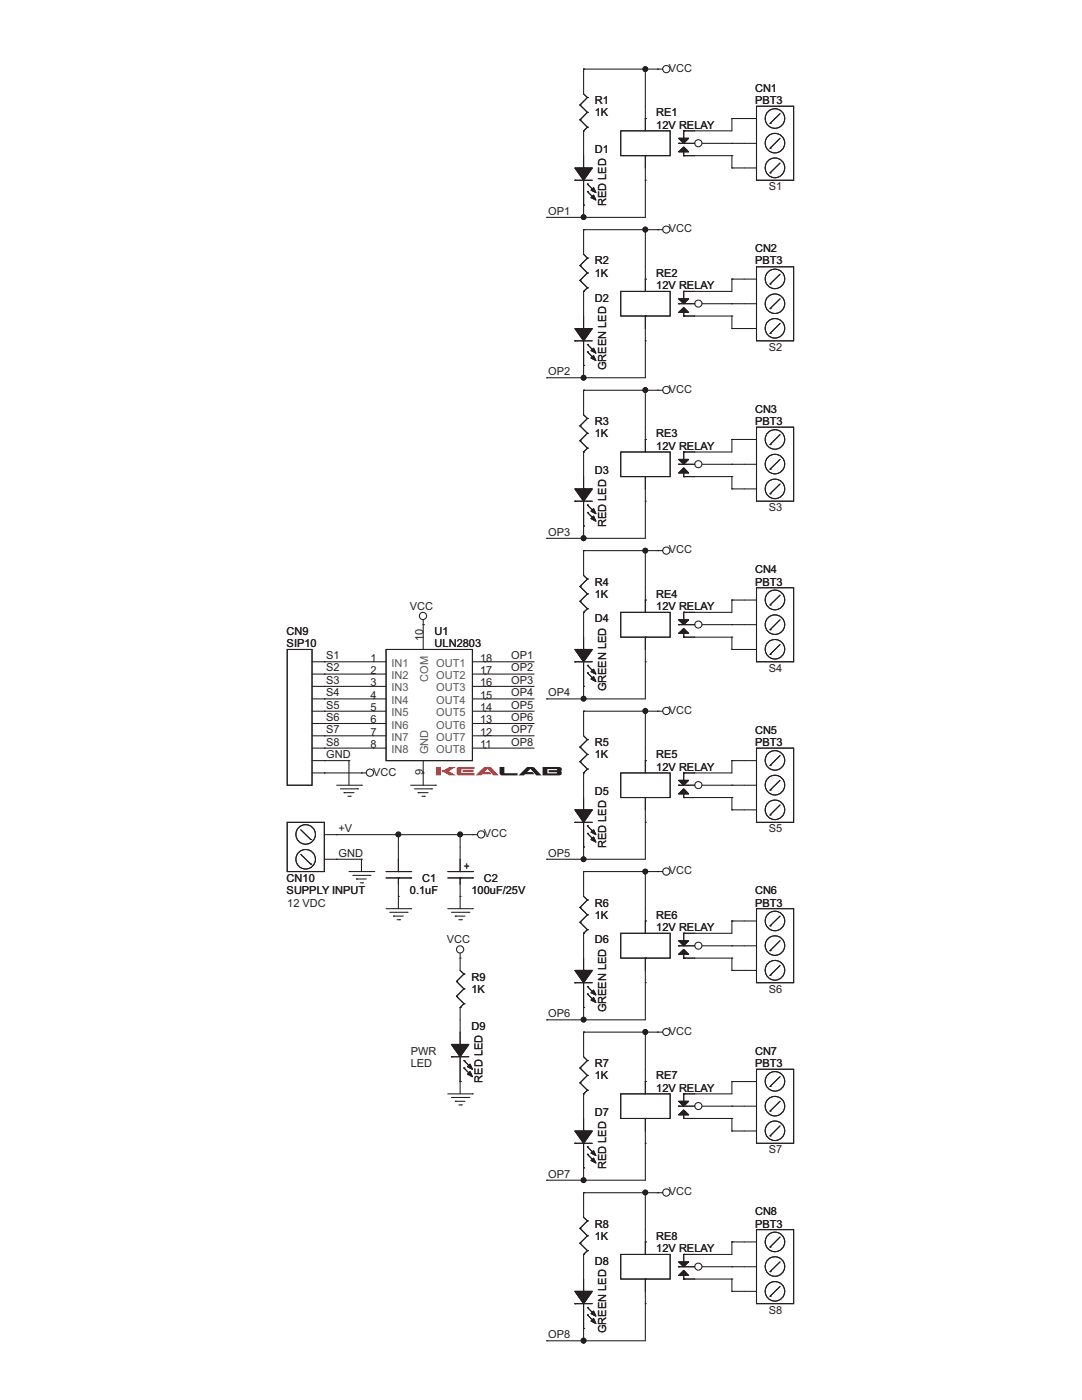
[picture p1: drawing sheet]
<svg xmlns="http://www.w3.org/2000/svg" width="216mm" height="279mm" viewBox="0 0 216 279" stroke-linecap="round" stroke-linejoin="round" font-family="sans-serif">
<g fill="none" stroke="#231f20" stroke-width=".21">
<path d="M116.4 13.8h.1M128.8 13.8h.1M128.8 13.8v7.4M131.2 13.8h.1M132.2 13.8h-15.8v2.5M128.8 36h.1M128.8 36v7.4h-19.7M146 31.1h.1M146 28.6h.1M146 23.7h.1M146 33.5h.1M146 31.1v2.4h2.5"/>
<path d="M146 28.6h2.5M148.5 23.7h-2.5v2.4M109.1 43.4h.1M116.4 43.4h.1M116.4 45.8h.1M128.8 45.8h.1M128.8 45.8v7.4M131.2 45.8h.1M132.2 45.8h-15.8v2.5M146 55.7h.1M148.5 55.7h-2.5v2.5M109.1 75.4h.1"/>
<path d="M116.4 75.4h.1M116.4 77.9h.1M128.8 68h.1M128.8 77.9h.1M128.8 68v7.4h-19.7M128.8 77.9v7.4M131.2 77.9h.1M132.2 77.9h-15.8v2.4M146 63.1h.1M146 60.6h.1M146 65.6h.1M146 63.1v2.5h2.5"/>
<path d="M146 60.6h2.5M146 95.1h.1M146 92.7h.1M146 87.7h.1M146 97.6h.1M146 95.1v2.5h2.5M146 92.7h2.5M148.5 87.7h-2.5v2.5M109.1 107.4h.1M115.7 117h.1M116.4 107.4h.1M116.4 109.9h.1"/>
<path d="M117.2 115.6h.1M117.2 118.5h.1M128.8 100h.1M128.8 109.9h.1M128.8 100v7.4h-19.7M128.8 109.9v7.4M131.2 109.9h.1M132.2 109.9h-15.8v4.9l.8 .8-1.5 1.4 1.5 1.5-1.5 1.5 1.5 1.5-.8 .7v7.4M146 119.8h.1M148.5 119.8h-2.5v2.4M64.7 132.1h.1M64.7 134.5h.1"/>
<path d="M64.7 137h.1M64.7 139.5h.1M64.7 132.1h9.9M64.7 134.5h9.9M64.7 137h9.9M64.7 139.5h9.9M84.4 124.7h.1M84.4 123.7v3.5M96.8 132.1h.1M96.8 134.5h.1M96.8 137h.1M96.8 139.5h.1"/>
<path d="M96.8 132.1h9.8M96.8 134.5h9.8M96.8 137h9.8M96.8 139.5h9.8M109.1 139.5h.1M114.7 132.1h.1M114.7 132.1h3.5M115.7 120h.1M116.4 139.5h.1M116.4 129.6h.1M116.4 137h.1M116.4 122.2h.1"/>
<path d="M116.4 132.1v7.4M117.2 132.8h.1M117.2 134.3h.1M117.2 121.5h.1M117.2 132.8l1.5 1.5M117.2 134.3l1.5 1.5M128.8 132.1h.1M128.8 132.1v7.4h-19.7M146 127.2h.1M146 124.7h.1M146 129.6h.1M146 127.2v2.4h2.5"/>
<path d="M146 124.7h2.5M64.7 146.8h.1M64.7 141.9h.1M64.7 144.4h.1M64.7 149.3h.1M64.7 151.8h.1M64.7 154.3h.1M64.7 146.8h9.9M64.7 141.9h9.9M64.7 144.4h9.9M64.7 149.3h9.9M64.7 151.8h4.9v4.9"/>
<path d="M64.7 154.3h8.4M67.2 156.7h4.9M67.9 157.4h3.5M68.7 158.2h.1M68.7 158.2h1.9M69.4 158.9h.5M69.6 151.8h.1M69.9 158.9h.1M71.4 157.4h.1M72.1 156.7h.1M72.1 154.3h.1M81.9 156.7h5"/>
<path d="M82.7 157.4h3.4M83.4 158.2h.1M83.4 158.2h2M84.2 158.9h.5M84.4 154.3h.1M84.4 154.3v2.4M84.7 158.9h.1M86.1 157.4h.1M86.9 156.7h.1M96.8 141.9h.1M96.8 144.4h.1M96.8 146.8h.1"/>
<path d="M96.8 149.3h.1M96.8 146.8h9.8M96.8 141.9h9.8M96.8 144.4h9.8M96.8 149.3h9.8M115.7 149.1h.1M115.7 152h.1M116.4 141.9h.1M116.4 154.3h.1M117.2 147.6h.1M117.2 150.6h.1M117.2 153.5h.1"/>
<path d="M128.8 141.9h.1M128.8 141.9v7.4M131.2 141.9h.1M132.2 141.9h-15.8v4.9l.8 .8-1.5 1.5 1.5 1.5-1.5 1.4 1.5 1.5-.8 .8v7.3M146 159.2h.1M146 156.7h.1M146 151.8h.1M146 159.2v2.4h2.5M146 156.7h2.5M148.5 151.8h-2.5v2.5M67.2 171.5h.1M67.2 166.6h.1"/>
<path d="M67.2 171.5h4.9v2.4M67.2 166.6h28.1M69.6 173.9h5M70.4 174.7h3.4M71.1 175.4h.1M71.1 175.4h2M71.9 176.2h.4M72.1 171.5h.1M72.3 176.2h.1M73.8 174.7h.1M74.6 173.9h.1M79.5 166.6h.1"/>
<path d="M79.5 178.9h.1M79.5 166.6v2.4M79.5 178.9v2.4M91.8 166.6h.1M91.8 178.9h.1M91.8 166.6v2.4M91.8 178.9v2.4M94.3 166.6h.1M109.1 171.5h.1M114.7 164.1h.1M114.7 164.1h3.5M116.4 173.9h.1"/>
<path d="M116.4 171.5h.1M116.4 161.6h.1M116.4 169h.1M116.4 164.1v7.4M117.2 164.8h.1M117.2 166.3h.1M117.2 164.8l1.5 1.5M117.2 166.3l1.5 1.5M128.8 164.1h.1M128.8 173.9h.1M128.8 164.1v7.4h-19.7M128.8 173.9v7.4"/>
<path d="M131.2 173.9h.1M132.2 173.9h-15.8v2.5M146 161.6h.1M77 181.3h4.9M77.8 182.1h3.4M78.5 182.8h.1M78.5 182.8h2M79.2 183.5h.5M79.7 183.5h.1M81.2 182.1h.1M81.9 181.3h.1M89.4 181.3h4.9"/>
<path d="M90.1 182.1h3.4M90.8 182.8h.1M90.8 182.8h2M91.6 183.5h.5M91.8 191.2h.1M91.8 190.2v1M92.1 183.5h.1M93.5 182.1h.1M94.3 181.3h.1M128.8 196.1h.1M128.8 196.1v7.4h-19.7M146 191.2h.1"/>
<path d="M146 188.8h.1M146 183.8h.1M146 193.7h.1M146 191.2v2.5h2.5M146 188.8h2.5M148.5 183.8h-2.5v2.5M89.4 218.3h4.9M90.1 219h3.4M90.8 219.8h.1M90.8 219.8h2M93.5 219h.1M94.3 218.3h.1"/>
<path d="M109.1 203.5h.1M116.4 203.5h.1M116.4 206h.1M128.8 206h.1M128.8 206v7.4M131.2 206h.1M132.2 206h-15.8v2.4M146 215.8h.1M148.5 215.8h-2.5v2.5M91.6 220.5h.5M92.1 220.5h.1M109.1 235.5h.1"/>
<path d="M114.7 228.2h.1M114.7 228.2h3.5M116.4 235.5h.1M116.4 238h.1M116.4 225.7h.1M116.4 233.1h.1M116.4 220.8v4.9M116.4 228.2v7.3M117.2 228.9h.1M117.2 230.4h.1M117.2 228.9l1.5 1.5M117.2 230.4l1.5 1.5"/>
<path d="M128.8 228.2h.1M128.8 238h.1M128.8 228.2v7.3h-19.7M128.8 238v7.4M131.2 238h.1M132.2 238h-15.8v2.5M146 223.2h.1M146 220.8h.1M146 225.7h.1M146 223.2v2.5h2.5M146 220.8h2.5M146 255.3h.1"/>
<path d="M146 252.8h.1M146 247.9h.1M146 257.7h.1M146 255.3v2.4h2.5M146 252.8h2.5M148.5 247.9h-2.5v2.5M109.1 267.6h.1M116.4 267.6h.1M128.8 260.2h.1M128.8 260.2v7.4h-19.7"/>
<circle cx="133" cy="13.8" r=".72"/>
<circle cx="133" cy="45.8" r=".71"/>
<circle cx="133" cy="77.8" r=".72"/>
<circle cx="133" cy="109.9" r=".72"/>
<circle cx="84.4" cy="122.9" r=".72"/>
<circle cx="73.8" cy="154.2" r=".72"/>
<circle cx="133" cy="141.9" r=".72"/>
<circle cx="96" cy="166.5" r=".72"/>
<circle cx="133" cy="173.9" r=".72"/>
<circle cx="91.8" cy="189.5" r=".72"/>
<circle cx="133" cy="206" r=".71"/>
<circle cx="133" cy="238" r=".72"/>
</g>
<g fill="#231f20" stroke="#231f20" stroke-width=".21">
<path d="M114.7 129.6h3.5l-1.8 2.5z" fill-rule="evenodd"/>
<path d="M117.9 135.5l.5-.5 .5 1z" fill-rule="evenodd"/>
<path d="M118.4 133.6l.5 .9-1-.4z" fill-rule="evenodd"/>
<path d="M114.7 129.6h3.5l-1.8 2.5z" fill-rule="evenodd"/>
<path d="M117.9 135.5l.5-.5 .5 1z" fill-rule="evenodd"/>
<path d="M118.4 133.6l.5 .9-1-.4z" fill-rule="evenodd"/>
<path d="M114.7 225.7h3.5l-1.8 2.5z" fill-rule="evenodd"/>
<path d="M117.9 231.6l.5-.5 .5 1z" fill-rule="evenodd"/>
<path d="M117.9 230.1l.5-.4 .5 .9z" fill-rule="evenodd"/>
<path d="M114.7 225.7h3.5l-1.8 2.5z" fill-rule="evenodd"/>
<path d="M117.9 231.6l.5-.5 .5 1z" fill-rule="evenodd"/>
<path d="M117.9 230.1l.5-.4 .5 .9z" fill-rule="evenodd"/>
<path d="M114.7 161.6h3.5l-1.8 2.5z" fill-rule="evenodd"/>
<path d="M118.4 167l.5 1.1-1-.6z" fill-rule="evenodd"/>
<path d="M117.9 166.1l.5-.5 .5 1z" fill-rule="evenodd"/>
<path d="M114.7 161.6h3.5l-1.8 2.5z" fill-rule="evenodd"/>
<path d="M118.4 167l.5 1.1-1-.6z" fill-rule="evenodd"/>
<path d="M117.9 166.1l.5-.5 .5 1z" fill-rule="evenodd"/>
<circle cx="116.4" cy="43.3" r=".47"/>
<circle cx="128.8" cy="13.8" r=".47"/>
<circle cx="128.8" cy="45.8" r=".48"/>
<circle cx="116.4" cy="75.4" r=".47"/>
<circle cx="128.8" cy="77.8" r=".47"/>
<circle cx="116.4" cy="107.4" r=".48"/>
<circle cx="128.8" cy="109.9" r=".47"/>
<circle cx="116.4" cy="139.4" r=".47"/>
<circle cx="128.8" cy="141.9" r=".47"/>
<circle cx="128.8" cy="173.9" r=".47"/>
<circle cx="116.4" cy="203.5" r=".47"/>
<circle cx="128.8" cy="206" r=".48"/>
<circle cx="116.4" cy="235.5" r=".47"/>
<circle cx="128.8" cy="238" r=".47"/>
<circle cx="116.4" cy="267.6" r=".48"/>
<circle cx="116.4" cy="171.5" r=".47"/>
<circle cx="91.8" cy="166.5" r=".47"/>
<circle cx="79.5" cy="166.5" r=".47"/>
</g>
<circle cx="139.4" cy="188.7" r=".71" fill="#fff"/>
<g fill="none" stroke="#231f20" stroke-width=".21">
<path d="M123.9 186.3h9.8v4.9h-9.8zM128.8 183.8h.1M128.8 191.2h.1M128.8 181.3v5M128.8 191.2v4.9M135.4 188.8h.1M135.4 188.8h3.2M136.4 191.2h.1M136.4 186.3h.1M136.4 190.4v.8h9.6M140.1 188.8h5.9M146 186.3h-9.6v1.4"/>
<circle cx="139.4" cy="188.7" r=".71"/>
</g>
<g fill="#231f20" stroke="#231f20" stroke-width=".21">
<path d="M135.4 190.4l1-.9 1 .9z" fill-rule="evenodd"/>
<path d="M135.4 187.7h2l-1 1.1z" fill-rule="evenodd"/>
<path d="M135.4 190.4l1-.9 1 .9z" fill-rule="evenodd"/>
<path d="M135.4 187.7h2l-1 1.1z" fill-rule="evenodd"/>
</g>
<circle cx="139.4" cy="60.6" r=".71" fill="#fff"/>
<g fill="none" stroke="#231f20" stroke-width=".21">
<path d="M123.9 58.2h9.8v4.9h-9.8zM128.8 55.7h.1M128.8 53.2v5M136.4 58.2h.1M146 58.2h-9.6v1.4M128.8 63.1h.1M128.8 63.1v4.9M135.4 60.6h.1M135.4 60.6h3.2M136.4 63.1h.1M136.4 62.3v.8h9.6M140.1 60.6h5.9"/>
<path d="M57.3 164.1h7.4v9.8h-7.4zM60 165.6l2 1.9M60 170.5l2 2M62 167.5h.1M62 172.5h.1M64.7 166.6h2.5M64.7 171.5h2.5M114.7 196.1h.1M114.7 196.1h3.5M116.4 193.7h.1M116.4 188.8v4.9M116.4 196.1v7.4"/>
<path d="M117.2 196.9h.1M117.2 198.4h.1M117.2 196.9l1.5 1.5M117.2 198.4l1.5 1.4M116.4 201.1h.1"/>
<circle cx="139.4" cy="60.6" r=".71"/>
<circle cx="61" cy="171.5" r="1.95"/>
<circle cx="61" cy="166.5" r="1.95"/>
</g>
<g fill="#231f20" stroke="#231f20" stroke-width=".21">
<path d="M135.4 62.3l1-.9 1 .9z" fill-rule="evenodd"/>
<path d="M135.4 59.6h2l-1 1z" fill-rule="evenodd"/>
<path d="M135.4 62.3l1-.9 1 .9z" fill-rule="evenodd"/>
<path d="M135.4 59.6h2l-1 1z" fill-rule="evenodd"/>
<path d="M114.7 193.7h3.5l-1.8 2.4z" fill-rule="evenodd"/>
<path d="M118.4 199.1l.5 1-1-.5z" fill-rule="evenodd"/>
<path d="M118.4 197.6l.5 1-1-.5z" fill-rule="evenodd"/>
<path d="M114.7 193.7h3.5l-1.8 2.4z" fill-rule="evenodd"/>
<path d="M118.4 199.1l.5 1-1-.5z" fill-rule="evenodd"/>
<path d="M118.4 197.6l.5 1-1-.5z" fill-rule="evenodd"/>
</g>
<circle cx="139.4" cy="252.8" r=".71" fill="#fff"/>
<g fill="none" stroke="#231f20" stroke-width=".21">
<path d="M116.4 16.3v2.4l.8 .8-1.5 1.4 1.5 1.5-1.5 1.5 1.5 1.5-.8 .7v2.5M117.2 19.5h.1M115.7 20.9h.1M115.7 23.9h.1M116.4 26.1h.1M117.2 22.4h.1M117.2 25.4h.1M148.5 119.8h2.5M151 117.3h7.4v14.8h-7.4zM155.7 118.8l-2 1.9M148.5 124.7h2.5M148.5 129.6h2.5"/>
<path d="M153.7 120.7h.1M153.7 125.7h.1M153.7 130.6h.1M155.7 123.7l-2 2M155.7 128.6l-2 2M148.5 151.8h2.5M148.5 156.7h2.5M151 149.3h7.4v14.8h-7.4zM153.7 152.8h.1M153.7 157.7h.1M155.7 150.8l-2 2M155.7 155.7l-2 2"/>
<path d="M77 173.9h4.9M77 175.2h4.9M79.5 173.9h.1M79.5 175.2h.1M79.5 169v4.9M79.5 175.2v3.7M81.9 173.9h.1M81.9 175.2h.1M89.4 173.9h4.9M89.4 175.2h4.9M91.8 173.9h.1M91.8 175.2h.1"/>
<path d="M91.8 169v4.9M91.8 175.2v3.7M94.3 173.9h.1M94.3 175.2h.1M148.5 161.6h2.5M153.7 162.6h.1M155.7 160.6l-2 2M90.1 210.9h.1M90.1 210.9h3.4M91.8 208.4h.1M91.8 215.8h.1M91.8 203.5v4.9"/>
<path d="M91.8 210.9v7.4M92.6 211.7h.1M92.6 213.1h.1M92.6 211.7l1.5 1.4M92.6 213.1l1.5 1.5M123.9 250.4h9.8v4.9h-9.8zM128.8 247.9h.1M128.8 255.3h.1M128.8 245.4v5M128.8 255.3v4.9M135.4 252.8h.1M135.4 252.8h3.2"/>
<path d="M136.4 255.3h.1M136.4 250.4h.1M136.4 254.5v.8h9.6M140.1 252.8h5.9M146 250.4h-9.6v1.4"/>
<circle cx="154.6" cy="119.7" r="1.96"/>
<circle cx="154.6" cy="124.7" r="1.95"/>
<circle cx="154.6" cy="129.6" r="1.95"/>
<circle cx="154.6" cy="156.7" r="1.96"/>
<circle cx="154.6" cy="151.8" r="1.95"/>
<circle cx="154.6" cy="161.6" r="1.95"/>
<circle cx="139.4" cy="252.8" r=".71"/>
</g>
<g fill="#231f20" stroke="#231f20" stroke-width=".21">
<path d="M135.4 254.5l1-1 1 1z" fill-rule="evenodd"/>
<path d="M135.4 251.8h2l-1 1z" fill-rule="evenodd"/>
<path d="M135.4 254.5l1-1 1 1z" fill-rule="evenodd"/>
<path d="M135.4 251.8h2l-1 1z" fill-rule="evenodd"/>
<path d="M90.1 208.4h3.4l-1.7 2.5z" fill-rule="evenodd"/>
<path d="M93.3 214.4l.5-.5 .5 1z" fill-rule="evenodd"/>
<path d="M93.8 212.4l.5 1-1-.5z" fill-rule="evenodd"/>
<path d="M90.1 208.4h3.4l-1.7 2.5z" fill-rule="evenodd"/>
<path d="M93.3 214.4l.5-.5 .5 1z" fill-rule="evenodd"/>
<path d="M93.8 212.4l.5 1-1-.5z" fill-rule="evenodd"/>
</g>
<circle cx="139.4" cy="220.7" r=".71" fill="#fff"/>
<g fill="none" stroke="#231f20" stroke-width=".21">
<path d="M114.7 36h.1M114.7 36h3.5M116.4 33.5h.1M116.4 28.6v4.9M116.4 36v7.4M117.2 36.7h.1M117.2 38.2h.1M117.2 36.7l1.5 1.5M117.2 38.2l1.5 1.5M148.5 23.7h2.5M148.5 28.6h2.5M148.5 33.5h2.5"/>
<path d="M151 21.2h7.4v14.8h-7.4zM153.7 24.6h.1M153.7 29.6h.1M153.7 34.5h.1M155.7 22.7l-2 1.9M155.7 27.6l-2 2M155.7 32.5l-2 2M116.4 40.9h.1M115.7 85h.1M115.7 88h.1M116.4 97.6h.1M116.4 90.2h.1"/>
<path d="M116.4 80.3v2.5l.8 .7-1.5 1.5 1.5 1.5-1.5 1.5 1.5 1.4-.8 .8v7.4M117.2 83.5h.1M117.2 86.5h.1M117.2 89.4h.1M114.7 100h.1M114.7 100h3.5M116.4 105h.1M116.4 100v7.4M117.2 100.8h.1M117.2 102.3h.1M117.2 100.8l1.5 1.5M117.2 102.3l1.5 1.5"/>
<path d="M91.1 195.9h.1M91.1 198.8h.1M91.8 191.2v2.5l.8 .7-1.5 1.5 1.5 1.5-1.5 1.4 1.5 1.5-.8 .8v2.4M92.6 194.4h.1M92.6 197.4h.1M91.8 201.1h.1M92.6 200.3h.1M123.9 218.3h9.8v4.9h-9.8zM128.8 215.8h.1M128.8 213.4v4.9M136.4 218.3h.1M146 218.3h-9.6v1.5"/>
<path d="M128.8 223.2h.1M128.8 223.2v5M135.4 220.8h.1M135.4 220.8h3.2M136.4 223.2h.1M136.4 222.5v.7h9.6M140.1 220.8h5.9M115.7 245.1h.1M115.7 248.1h.1M116.4 250.4h.1M116.4 240.5v2.4l.8 .8-1.5 1.4 1.5 1.5-1.5 1.5 1.5 1.5-.8 .8v2.4M117.2 243.7h.1"/>
<path d="M117.2 246.6h.1M117.2 249.6h.1"/>
<circle cx="154.6" cy="33.5" r="1.96"/>
<circle cx="154.6" cy="23.7" r="1.95"/>
<circle cx="154.6" cy="28.6" r="1.95"/>
<circle cx="139.4" cy="220.7" r=".71"/>
</g>
<g fill="#231f20" stroke="#231f20" stroke-width=".21">
<path d="M135.4 222.5l1-1 1 1z" fill-rule="evenodd"/>
<path d="M135.4 219.8h2l-1 1z" fill-rule="evenodd"/>
<path d="M135.4 222.5l1-1 1 1z" fill-rule="evenodd"/>
<path d="M135.4 219.8h2l-1 1z" fill-rule="evenodd"/>
<path d="M114.7 97.6h3.5l-1.8 2.4z" fill-rule="evenodd"/>
<path d="M118.4 103l.5 1-1-.5z" fill-rule="evenodd"/>
<path d="M118.4 101.5l.5 1-1-.5z" fill-rule="evenodd"/>
<path d="M114.7 97.6h3.5l-1.8 2.4z" fill-rule="evenodd"/>
<path d="M118.4 103l.5 1-1-.5z" fill-rule="evenodd"/>
<path d="M118.4 101.5l.5 1-1-.5z" fill-rule="evenodd"/>
<path d="M114.7 33.5h3.5l-1.8 2.5z" fill-rule="evenodd"/>
<path d="M118.4 38.9l.5 1-1-.5z" fill-rule="evenodd"/>
<path d="M118.4 37.5l.5 .9-1-.4z" fill-rule="evenodd"/>
<path d="M114.7 33.5h3.5l-1.8 2.5z" fill-rule="evenodd"/>
<path d="M118.4 38.9l.5 1-1-.5z" fill-rule="evenodd"/>
<path d="M118.4 37.5l.5 .9-1-.4z" fill-rule="evenodd"/>
</g>
<circle cx="139.4" cy="124.6" r=".71" fill="#fff"/>
<g fill="none" stroke="#231f20" stroke-width=".21">
<path d="M148.5 87.7h2.5M148.5 92.7h2.5M148.5 97.6h2.5M151 85.3h7.4v14.7h-7.4zM153.7 88.7h.1M153.7 93.6h.1M153.7 98.5h.1M155.7 86.7l-2 2M155.7 91.7l-2 1.9M155.7 96.6l-2 1.9M128.8 119.8h.1M128.8 117.3v4.9"/>
<path d="M57.3 129.6h5v27.1h-5zM62.3 132.1h2.4M62.3 134.5h2.4M62.3 137h2.4M62.3 139.5h2.4M123.9 122.2h9.8v5h-9.8zM128.8 127.2h.1M128.8 127.2v4.9M135.4 124.7h.1M135.4 124.7h3.2M136.4 127.2h.1M136.4 122.2h.1"/>
<path d="M136.4 126.4v.8h9.6M140.1 124.7h5.9M146 122.2h-9.6v1.5M62.3 141.9h2.4M62.3 144.4h2.4M62.3 146.8h2.4M62.3 149.3h2.4M62.3 151.8h2.4M62.3 154.3h2.4"/>
<circle cx="154.6" cy="87.7" r="1.95"/>
<circle cx="154.6" cy="92.6" r="1.95"/>
<circle cx="154.6" cy="97.6" r="1.95"/>
<circle cx="139.4" cy="124.6" r=".71"/>
</g>
<g fill="#231f20" stroke="#231f20" stroke-width=".21">
<path d="M135.4 126.4l1-1 1 1z" fill-rule="evenodd"/>
<path d="M135.4 123.7h2l-1 1z" fill-rule="evenodd"/>
<path d="M135.4 126.4l1-1 1 1z" fill-rule="evenodd"/>
<path d="M135.4 123.7h2l-1 1z" fill-rule="evenodd"/>
</g>
<circle cx="139.4" cy="156.7" r=".71" fill="#fff"/>
<g fill="none" stroke="#231f20" stroke-width=".21">
<path d="M74.6 132.1h2.4M74.6 134.5h2.4M74.6 137h2.4M74.6 139.5h2.4M77 129.6h17.3v22.2h-17.3zM84.4 127.2v2.4M94.3 132.1h2.5M94.3 134.5h2.5M94.3 137h2.5M94.3 139.5h2.5M74.6 141.9h2.4M74.6 144.4h2.4"/>
<path d="M74.6 146.8h2.4M74.6 149.3h2.4M84.4 151.8v2.5M94.3 141.9h2.5M94.3 144.4h2.5M94.3 146.8h2.5M94.3 149.3h2.5M123.9 154.3h9.8v4.9h-9.8zM128.8 151.8h.1M128.8 159.2h.1M128.8 149.3v5M128.8 159.2v4.9"/>
<path d="M135.4 156.7h.1M135.4 156.7h3.2M136.4 159.2h.1M136.4 154.3h.1M136.4 158.4v.8h9.6M140.1 156.7h5.9M146 154.3h-9.6v1.4M148.5 247.9h2.5M148.5 252.8h2.5M148.5 257.7h2.5M151 245.4h7.4v14.8h-7.4zM153.7 248.9h.1"/>
<path d="M153.7 253.8h.1M153.7 258.7h.1M155.7 246.9l-2 2M155.7 251.8l-2 2M155.7 256.7l-2 2"/>
<circle cx="139.4" cy="156.7" r=".71"/>
<circle cx="154.6" cy="252.8" r="1.95"/>
<circle cx="154.6" cy="247.8" r="1.95"/>
<circle cx="154.6" cy="257.7" r="1.95"/>
</g>
<g fill="#231f20" stroke="#231f20" stroke-width=".21">
<path d="M136.4 157.4l1 1h-2z" fill-rule="evenodd"/>
<path d="M135.4 155.7h2l-1 1z" fill-rule="evenodd"/>
<path d="M136.4 157.4l1 1h-2z" fill-rule="evenodd"/>
<path d="M135.4 155.7h2l-1 1z" fill-rule="evenodd"/>
</g>
<circle cx="139.4" cy="28.6" r=".71" fill="#fff"/>
<g fill="none" stroke="#231f20" stroke-width=".21">
<path d="M123.9 26.1h9.8v5h-9.8zM128.8 23.7h.1M128.8 31.1h.1M128.8 21.2v4.9M128.8 31.1v4.9M135.4 28.6h.1M135.4 28.6h3.2M136.4 31.1h.1M136.4 26.1h.1M136.4 30.3v.8h9.6M140.1 28.6h5.9M146 26.1h-9.6v1.5"/>
<path d="M115.7 53h.1M115.7 56h.1M116.4 58.2h.1M116.4 48.3v2.4l.8 .8-1.5 1.5 1.5 1.5-1.5 1.5 1.5 1.4-.8 .8v7.4M117.2 51.5h.1M117.2 54.5h.1M117.2 57.4h.1M114.7 68h.1M114.7 68h3.5M116.4 65.6h.1M116.4 72.9h.1M116.4 68v7.4"/>
<path d="M117.2 68.7h.1M117.2 70.2h.1M117.2 68.7l1.5 1.5M117.2 70.2l1.5 1.5M116.4 176.4v2.5l.8 .7-1.5 1.5 1.5 1.5-1.5 1.5 1.5 1.4-.8 .8v2.5M117.2 179.6h.1M115.7 181.1h.1M115.7 184.1h.1M116.4 186.3h.1M117.2 182.6h.1M117.2 185.5h.1M115.7 213.1h.1"/>
<path d="M115.7 216.1h.1M116.4 218.3h.1M116.4 208.4v2.5l.8 .8-1.5 1.4 1.5 1.5-1.5 1.5 1.5 1.5-.8 .7v2.5M117.2 211.7h.1M117.2 214.6h.1M117.2 217.6h.1M148.5 215.8h2.5M151 213.4h7.4v14.8h-7.4zM153.7 216.8h.1M155.7 214.9l-2 1.9M155.7 219.8l-2 1.9M148.5 220.8h2.5"/>
<path d="M148.5 225.7h2.5M153.7 221.7h.1M153.7 226.7h.1M155.7 224.7l-2 2"/>
<circle cx="139.4" cy="28.6" r=".71"/>
<circle cx="154.6" cy="215.8" r="1.95"/>
<circle cx="154.6" cy="220.8" r="1.95"/>
<circle cx="154.6" cy="225.7" r="1.95"/>
</g>
<g fill="#231f20" stroke="#231f20" stroke-width=".21">
<path d="M135.4 30.3l1-1 1 1z" fill-rule="evenodd"/>
<path d="M135.4 27.6h2l-1 1z" fill-rule="evenodd"/>
<path d="M135.4 30.3l1-1 1 1z" fill-rule="evenodd"/>
<path d="M135.4 27.6h2l-1 1z" fill-rule="evenodd"/>
<path d="M114.7 65.6h3.5l-1.8 2.4z" fill-rule="evenodd"/>
<path d="M117.9 71.5l.5-.5 .5 1z" fill-rule="evenodd"/>
<path d="M117.9 70l.5-.5 .5 1z" fill-rule="evenodd"/>
<path d="M114.7 65.6h3.5l-1.8 2.4z" fill-rule="evenodd"/>
<path d="M117.9 71.5l.5-.5 .5 1z" fill-rule="evenodd"/>
<path d="M117.9 70l.5-.5 .5 1z" fill-rule="evenodd"/>
</g>
<circle cx="139.4" cy="92.6" r=".71" fill="#fff"/>
<g fill="none" stroke="#231f20" stroke-width=".21">
<path d="M148.5 55.7h2.5M151 53.2h7.4v14.8h-7.4zM153.7 56.7h.1M155.7 54.7l-2 2M155.7 59.6l-2 2M148.5 60.6h2.5M148.5 65.6h2.5M153.7 61.6h.1M153.7 66.5h.1M155.7 64.6l-2 1.9M123.9 90.2h9.8v4.9h-9.8zM128.8 87.7h.1"/>
<path d="M128.8 95.1h.1M128.8 85.3v4.9M128.8 95.1v4.9M135.4 92.7h.1M135.4 92.7h3.2M136.4 95.1h.1M136.4 90.2h.1M136.4 94.4v.7h9.6M140.1 92.7h5.9M146 90.2h-9.6v1.5M148.5 183.8h2.5M148.5 188.8h2.5"/>
<path d="M148.5 193.7h2.5M151 181.3h7.4v14.8h-7.4zM153.7 184.8h.1M153.7 189.7h.1M153.7 194.6h.1M155.7 182.8l-2 2M155.7 187.7l-2 2M155.7 192.7l-2 1.9M116.4 257.7h.1M116.4 252.8v4.9M114.7 260.2h.1M114.7 260.2h3.5"/>
<path d="M116.4 265.1h.1M116.4 260.2v7.4M117.2 260.9h.1M117.2 262.4h.1M117.2 260.9l1.5 1.5M117.2 262.4l1.5 1.5"/>
<circle cx="154.6" cy="55.7" r="1.95"/>
<circle cx="154.6" cy="65.5" r="1.95"/>
<circle cx="154.6" cy="60.6" r="1.95"/>
<circle cx="139.4" cy="92.6" r=".71"/>
<circle cx="154.6" cy="193.6" r="1.96"/>
<circle cx="154.6" cy="183.8" r="1.95"/>
<circle cx="154.6" cy="188.7" r="1.95"/>
</g>
<g fill="#231f20" stroke="#231f20" stroke-width=".21">
<path d="M136.4 93.4l1 1h-2z" fill-rule="evenodd"/>
<path d="M135.4 91.7h2l-1 1z" fill-rule="evenodd"/>
<path d="M136.4 93.4l1 1h-2z" fill-rule="evenodd"/>
<path d="M135.4 91.7h2l-1 1z" fill-rule="evenodd"/>
<path d="M114.7 257.7h3.5l-1.8 2.5z" fill-rule="evenodd"/>
<path d="M118.4 263.1l.5 1.1-1-.6z" fill-rule="evenodd"/>
<path d="M118.4 261.7l.5 1-1-.5z" fill-rule="evenodd"/>
<path d="M114.7 257.7h3.5l-1.8 2.5z" fill-rule="evenodd"/>
<path d="M118.4 263.1l.5 1.1-1-.6z" fill-rule="evenodd"/>
<path d="M118.4 261.7l.5 1-1-.5z" fill-rule="evenodd"/>
<circle cx="116.4" cy="43.3" r=".47"/>
<circle cx="128.8" cy="13.8" r=".47"/>
<circle cx="128.8" cy="45.8" r=".48"/>
<circle cx="116.4" cy="75.4" r=".47"/>
<circle cx="128.8" cy="77.8" r=".47"/>
<circle cx="116.4" cy="107.4" r=".48"/>
<circle cx="128.8" cy="109.9" r=".47"/>
<circle cx="116.4" cy="139.4" r=".47"/>
<circle cx="128.8" cy="141.9" r=".47"/>
<circle cx="128.8" cy="173.9" r=".47"/>
<circle cx="116.4" cy="203.5" r=".47"/>
<circle cx="128.8" cy="206" r=".48"/>
<circle cx="116.4" cy="235.5" r=".47"/>
<circle cx="128.8" cy="238" r=".47"/>
<circle cx="116.4" cy="267.6" r=".48"/>
<circle cx="116.4" cy="171.5" r=".47"/>
<circle cx="91.8" cy="166.5" r=".47"/>
<circle cx="79.5" cy="166.5" r=".47"/>
</g>
<path d="M88.2 153.7h.5l1-.6h1.3l-1.4 .8 1.4 .9h-1.3l-1.1-.7h-.4zM87 153.1h1v1.7h-1zM91.2 153.3l.3-.2h3.2v.4l-2.6 .1v.7h2.6v.5l-3.3-.1-.3-.3zM92.3 153.7h2.2v.4h-2.2zM94.9 154.8l1.7-1.7h1.3l1.6 1.7h-1.1l-1.1-1.3-.7 .6h1.1l.4 .4h-1.9l-.3 .3z" fill="#ee1d23"/>
<path d="M99.7 153.1h.9l.1 1.2h2.6v.5l-3.3-.1-.3-.3zM103.5 154.8l1.7-1.7h1.3l1.6 1.7h-1.1l-1.2-1.3-.6 .6h1.1l.3 .4h-1.8l-.3 .3zM108.3 153.1h3.5l.3 .3-.2 .5 .2 .6-.6 .3h-3.2zM109.2 153.5v.8h2v-.2h-1.7v-.4h1.6v-.2z" fill="#231f20"/>
<g font-size="2.2" fill="#231f20">
<text x="133.4" y="14.4">VCC</text>
<text x="118.7" y="20.8">R1</text>
<text x="118.7" y="23.2">1K</text>
<text x="131" y="23.2">RE1</text>
<text x="150.7" y="18.3">CN1</text>
<text x="150.7" y="20.8">PBT3</text>
<text x="131" y="25.7">12V RELAY</text>
<text x="118.7" y="30.6">D1</text>
<text x="120.9" y="41.1" transform="rotate(-90 120.9 41.1)">RED LED</text>
<text x="153.4" y="38">S1</text>
<text x="109.4" y="42.9">OP1</text>
<text x="133.4" y="46.4">VCC</text>
<text x="118.7" y="52.8">R2</text>
<text x="150.7" y="50.3">CN2</text>
<text x="150.7" y="52.8">PBT3</text>
<text x="118.7" y="55.3">1K</text>
<text x="131" y="55.3">RE2</text>
<text x="131" y="57.7">12V RELAY</text>
<text x="118.7" y="60.2">D2</text>
<text x="153.4" y="70.1">S2</text>
<text x="109.4" y="74.9">OP2</text>
<text x="120.9" y="73.9" transform="rotate(-90 120.9 73.9)">GREEN LED</text>
<text x="133.4" y="78.4">VCC</text>
<text x="150.7" y="82.4">CN3</text>
<text x="118.7" y="84.8">R3</text>
<text x="118.7" y="87.3">1K</text>
<text x="131" y="87.3">RE3</text>
<text x="131" y="89.7">12V RELAY</text>
<text x="150.7" y="84.8">PBT3</text>
<text x="118.7" y="94.7">D3</text>
<text x="109.4" y="106.9">OP3</text>
<text x="120.9" y="105.2" transform="rotate(-90 120.9 105.2)">RED LED</text>
<text x="153.4" y="102.1">S3</text>
<text x="133.4" y="110.4">VCC</text>
<text x="118.7" y="116.9">R4</text>
<text x="118.7" y="119.3">1K</text>
<text x="131" y="119.3">RE4</text>
<text x="150.7" y="114.4">CN4</text>
<text x="150.7" y="116.9">PBT3</text>
<text x="81.8" y="121.8">VCC</text>
<text x="118.7" y="124.2">D4</text>
<text x="131" y="121.8">12V RELAY</text>
<text x="57.2" y="126.7">CN9</text>
<text x="57.2" y="129.2">SIP10</text>
<text x="65.1" y="131.6">S1</text>
<text x="84.4" y="127.9" transform="rotate(-90 84.4 127.9)">10</text>
<text x="86.7" y="126.7">U1</text>
<text x="86.7" y="129.2">ULN2803</text>
<text x="102" y="131.6">OP1</text>
<text x="65.1" y="134">S2</text>
<text x="65.1" y="136.5">S3</text>
<text x="73.9" y="132">1</text>
<text x="73.9" y="134.5">2</text>
<text x="73.9" y="136.9">3</text>
<text x="95.8" y="132">18</text>
<text x="95.8" y="134.5">17</text>
<text x="95.8" y="136.9">16</text>
<text x="102" y="134">OP2</text>
<text x="102" y="136.5">OP3</text>
<text x="120.9" y="138" transform="rotate(-90 120.9 138)">GREEN LED</text>
<text x="153.4" y="134.1">S4</text>
<text x="65.1" y="139">S4</text>
<text x="65.1" y="141.4">S5</text>
<text x="65.1" y="143.9">S6</text>
<text x="73.9" y="139.4">4</text>
<text x="73.9" y="141.9">5</text>
<text x="95.8" y="139.4">15</text>
<text x="95.8" y="141.9">14</text>
<text x="102" y="139">OP4</text>
<text x="102" y="141.4">OP5</text>
<text x="102" y="143.9">OP6</text>
<text x="109.4" y="139">OP4</text>
<text x="133.4" y="142.5">VCC</text>
<text x="65.1" y="146.3">S7</text>
<text x="65.1" y="148.8">S8</text>
<text x="73.9" y="144.3">6</text>
<text x="73.9" y="146.8">7</text>
<text x="73.9" y="149.3">8</text>
<text x="95.8" y="144.3">13</text>
<text x="95.8" y="146.8">12</text>
<text x="95.8" y="149.3">11</text>
<text x="102" y="146.3">OP7</text>
<text x="102" y="148.8">OP8</text>
<text x="118.7" y="148.9">R5</text>
<text x="150.7" y="146.4">CN5</text>
<text x="150.7" y="148.9">PBT3</text>
<text x="65.1" y="151.3">GND</text>
<text x="74.4" y="154.8">VCC</text>
<text x="84.4" y="154.8" transform="rotate(-90 84.4 154.8)">9</text>
<text x="118.7" y="151.3">1K</text>
<text x="131" y="151.3">RE5</text>
<text x="131" y="153.8">12V RELAY</text>
<text x="118.7" y="158.8">D5</text>
<text x="67.5" y="166.1">+V</text>
<text x="96.6" y="167.1">VCC</text>
<text x="153.4" y="166.1">S5</text>
<text x="67.5" y="171">GND</text>
<text x="92.6" y="173.6">+</text>
<text x="109.4" y="171">OP5</text>
<text x="120.9" y="169.3" transform="rotate(-90 120.9 169.3)">RED LED</text>
<text x="57.2" y="176">CN10</text>
<text x="57.2" y="178.5">SUPPLY INPUT</text>
<text x="81.8" y="178.5">0.1uF</text>
<text x="84.3" y="176">C1</text>
<text x="94.1" y="178.5">100uF/25V</text>
<text x="96.6" y="176">C2</text>
<text x="133.4" y="174.5">VCC</text>
<text x="150.7" y="178.5">CN6</text>
<text x="57.3" y="180.9">12 VDC</text>
<text x="118.7" y="180.9">R6</text>
<text x="118.7" y="183.4">1K</text>
<text x="131" y="183.4">RE6</text>
<text x="131" y="185.8">12V RELAY</text>
<text x="150.7" y="180.9">PBT3</text>
<text x="89.2" y="188.3">VCC</text>
<text x="118.7" y="188.3">D6</text>
<text x="94.1" y="195.7">R9</text>
<text x="94.1" y="198.1">1K</text>
<text x="109.4" y="203">OP6</text>
<text x="120.9" y="202.1" transform="rotate(-90 120.9 202.1)">GREEN LED</text>
<text x="153.4" y="198.1">S6</text>
<text x="94.1" y="205.6">D9</text>
<text x="133.4" y="206.5">VCC</text>
<text x="82" y="210.5">PWR</text>
<text x="82" y="212.9">LED</text>
<text x="118.7" y="212.9">R7</text>
<text x="118.7" y="215.4">1K</text>
<text x="131" y="215.4">RE7</text>
<text x="150.7" y="210.5">CN7</text>
<text x="150.7" y="212.9">PBT3</text>
<text x="96.3" y="216.1" transform="rotate(-90 96.3 216.1)">RED LED</text>
<text x="131" y="217.9">12V RELAY</text>
<text x="118.7" y="222.8">D7</text>
<text x="120.9" y="233.3" transform="rotate(-90 120.9 233.3)">RED LED</text>
<text x="153.4" y="230.2">S7</text>
<text x="109.4" y="235">OP7</text>
<text x="133.4" y="238.6">VCC</text>
<text x="118.7" y="245">R8</text>
<text x="150.7" y="242.5">CN8</text>
<text x="150.7" y="245">PBT3</text>
<text x="118.7" y="247.4">1K</text>
<text x="131" y="247.4">RE8</text>
<text x="131" y="249.9">12V RELAY</text>
<text x="118.7" y="252.4">D8</text>
<text x="153.4" y="262.2">S8</text>
<text x="109.4" y="267.1">OP8</text>
<text x="120.9" y="266.1" transform="rotate(-90 120.9 266.1)">GREEN LED</text>
</g>
<g font-size="2.2" fill="#57585a">
<text x="78.1" y="133.1">IN1</text>
<text x="78.1" y="135.5">IN2</text>
<text x="78.1" y="138">IN3</text>
<text x="85.5" y="136" transform="rotate(-90 85.5 136)">COM</text>
<text x="87" y="133.1">OUT1</text>
<text x="87" y="135.5">OUT2</text>
<text x="87" y="138">OUT3</text>
<text x="78.1" y="140.5">IN4</text>
<text x="78.1" y="143">IN5</text>
<text x="87" y="140.5">OUT4</text>
<text x="87" y="143">OUT5</text>
<text x="78.1" y="145.4">IN6</text>
<text x="78.1" y="147.9">IN7</text>
<text x="87" y="145.4">OUT6</text>
<text x="87" y="147.9">OUT7</text>
<text x="78.1" y="150.3">IN8</text>
<text x="85.5" y="150.6" transform="rotate(-90 85.5 150.6)">GND</text>
<text x="87" y="150.3">OUT8</text>
</g>
</svg>
